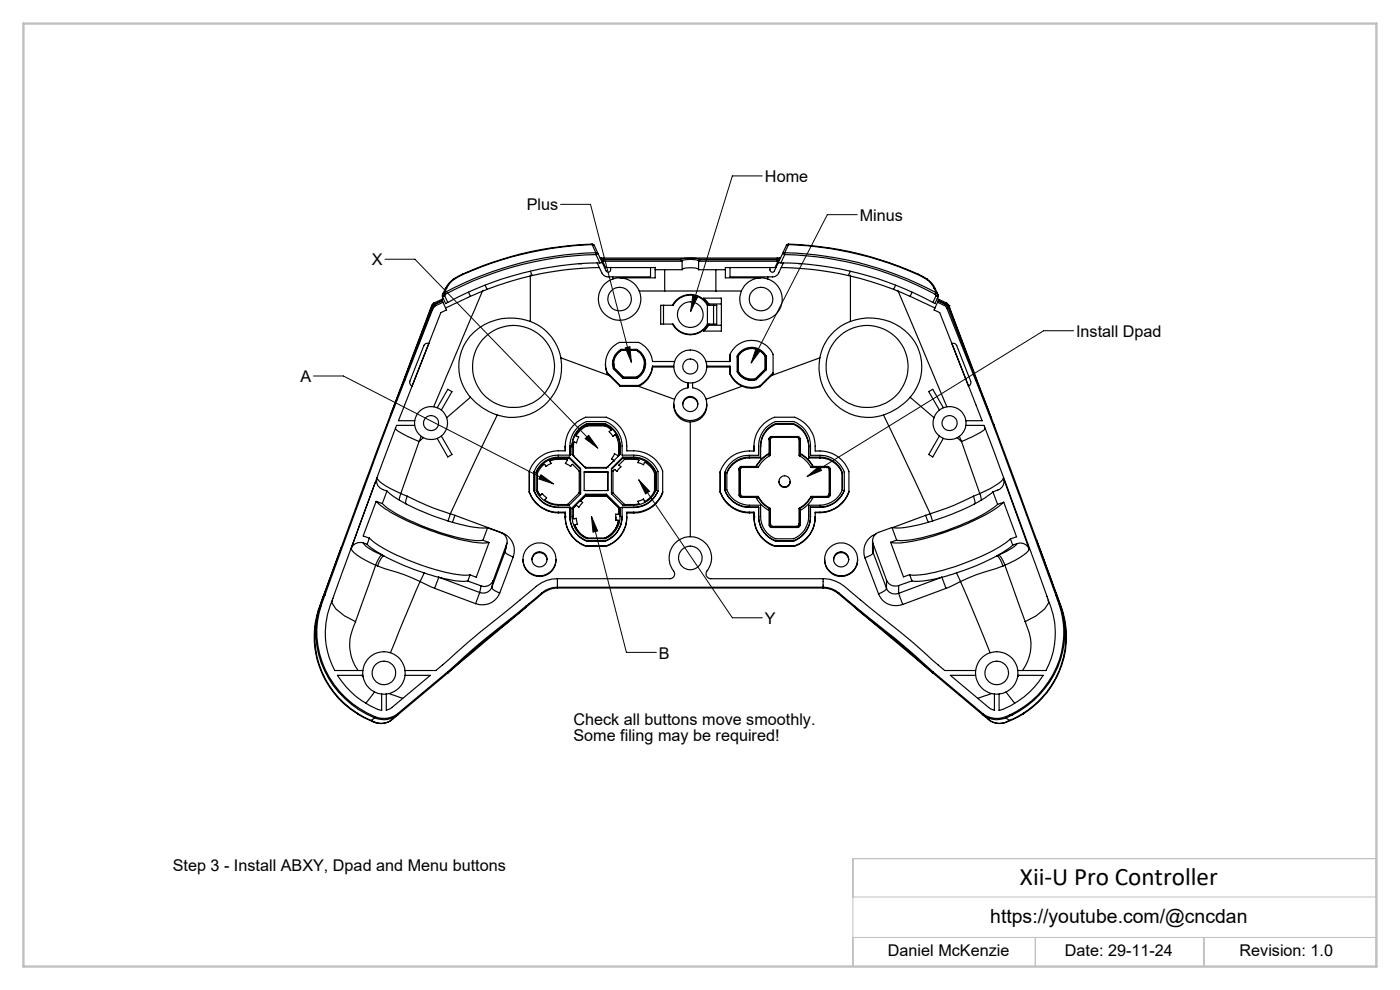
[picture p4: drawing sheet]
<svg xmlns="http://www.w3.org/2000/svg" width="297mm" height="210mm" viewBox="0 0 297 210" stroke-linecap="round" stroke-linejoin="round" font-family="sans-serif">
<g fill="none" stroke="#000" stroke-width=".25">
<path d="M96.2 59.2a5.5 5.5 0 0 0-1.7 2M96.2 59.2l.1 .1M96.3 59.3l-.9 .8-.6 1M98.1 58.1l-1.9 1.1M98.1 58.1l.1 .1M98.2 58.2l-1.9 1.1M112.5 58.3v9.9M112.5 57.5l.4 .9M112.9 58.4a73 73 0 0 0-9.6 3M123.4 55.9h-.6M125.6 51.8a72.6 72.6 0 0 0-27.5 6.3M125.6 51.8v.1"/>
<path d="M125.6 51.8l.5 .3M125.6 51.9a74 74 0 0 0-27.4 6.3M125.6 51.9l.8 1.7M125.6 51.9l.5 .2M126.1 52.1l.8 1.7M126.4 53.6v.4M126.4 53.6l.5 .2M126.4 53.6a70.9 70.9 0 0 0-32.1 8.5M126.4 54a70.6 70.6 0 0 0-31.9 8.4M126.4 54l.8 1.8M126.7 55.8l1 2.1a1.45 1.45 0 0 0 1.3 .8h9v-1.9M126.9 53.8l-.5 .2"/>
<path d="M126.9 53.8l.9 1.9M127.1 56.8a67.8 67.8 0 0 0-14.2 1.6M127.2 55.8a68.9 68.9 0 0 0-32.2 8.4M127.3 54.7h.2M127.5 54.7h.5M127.5 54.7l.2 .3M127.7 55h.3M127.7 55v.1M127.7 55.1h16.7M127.7 55.1l.1 .3M127.8 55.7l-.6 .1M127.8 55.7l.8 1.8a.5 .5 0 0 0 .6 .2 .5 .5 0 0 0 .3-.5v-.4"/>
<path d="M127.8 55.4h.2M127.8 55.4l.7 1.4M128 54.7v.3M128 55.4h16.7M128 55v.4M128 55h16.5M128 54.7h36.9M128.3 56.8h.2M128.5 56.8h10.5v2.1h-7.6M130 58.7v.5M139 57.2h5.7M141 57.2v4.5"/>
<path d="M144.4 55.1l.3 .3M144.5 55a8 8 0 0 1 3.9 0M144.5 55l-.1 .1M144.5 55l.2 .3M144.7 55.4h.1M144.7 57.2v-.1a4.2 4.2 0 0 1 3.5 .1M144.7 55.4v1.8M144.7 55.3a5.9 5.9 0 0 1 3.4 0M144.7 55.3v.1M148.1 55.3l.1 .1M148.2 55.4v1.8M148.2 57.2h5.7"/>
<path d="M148.2 55.4h16.7M148.4 55l-.3 .3M148.4 55l.1 .1M148.4 55h16.5M148.5 55.1h16.7M148.5 55.1l-.3 .3M151.9 57.2v4.5M162.9 58.7v.5M164.4 56.8h.2M164.4 56.8h-10.5v2.1h7.5M164.9 55.4h.1M164.9 55h.3"/>
<path d="M164.9 54.7v.3M164.9 54.7h.4M164.9 55v.4M165 55.4l-.6 1.4M165.1 55.7l.6 .1M165.1 55.7l-.8 1.8a.5 .5 0 0 1-.6 .2 .5 .5 0 0 1-.4-.5v-.4M165.2 55.1l-.2 .3M165.2 55v.1M165.3 54.7l-.1 .3M165.3 54.7h.3M165.7 55.8a69.2 69.2 0 0 1 32.2 8.4M165.7 56.8a67.8 67.8 0 0 1 14.3 1.6"/>
<path d="M166 53.8l.5 .2M166 53.8l-.9 1.9M166.2 55.8l-1 2.1a1.45 1.45 0 0 1-1.3 .8h-9v-1.9M166.5 53.6v.4M166.5 53.6l-.5 .2M166.5 53.6a70.9 70.9 0 0 1 32.1 8.5M166.5 54a70.6 70.6 0 0 1 31.9 8.4M166.5 54l-.8 1.8M166.8 52.1l-.8 1.7M167.3 51.9l-.8 1.7M167.3 51.9a74 74 0 0 1 27.4 6.3M167.3 51.9l-.5 .2"/>
<path d="M167.3 51.8a72.2 72.2 0 0 1 27.4 6.3M167.3 51.8v.1M167.3 51.8l-.5 .3M169.5 55.9h.6M180 58.4a75.8 75.8 0 0 1 9.6 3M180.4 58.4v9.8M180.4 57.5l-.4 .9M194.7 58.2l1.9 1.1M194.7 58.1l2 1.1M194.7 58.1v.1M196.6 59.3l.9 .8 .7 1M196.7 59.2a4.7 4.7 0 0 1 1.7 2"/>
<path d="M196.7 59.2l-.1 .1M90.1 73.1l.6-.3 .3 .1-3.6 9a.91 .91 0 0 1-.4-1.1zM91.5 64.8l-8.7 23.3M91.5 64.8h.2M91.7 64.8l-5.9 15.7M91.7 64.8l.1 .2M91.7 65.4l.1 .3M91.7 65.4l-5.9 15.1M91.8 65.7l-5.9 14.9M91.8 65v.1M91.8 65.1l-.1 .3M92 64.3l-.5 .5"/>
<path d="M92.1 64.3h.1M92.1 64.3l-.6 .5M92.2 64.3l.1 .2M92.2 64.3l-.5 .5M92.3 64.5l-.5 .6M92.3 64.5l-.5 .5M92.3 64.5h.1M92.4 64.5l.1 .3M92.4 64.5h-.1M92.5 64.8l-.7 .9M93.7 63.5l.1 .3M93.7 63.5l-1.6 .8"/>
<path d="M93.8 63.8l-1.5 .7M93.8 63.8h.1M93.8 63.8l.2 .3M93.8 63.8l-1.4 .7M93.9 63l.6 1.4 .5-.2M93.9 62.5v.5M93.9 62.5l.4 .3M94 64.1l-1.5 .7M94 64.1l.7 1.6-1.2 .6-9 22.9h3.5M94 62.2l.5 .2M94 62.2l-.1 .3M94.1 63.4l-.4 .1"/>
<path d="M94.3 62.1l.2 .3M94.3 62.1l-.3 .1M94.3 62.8l-.4 .2M94.3 62.8l.7 1.4M94.5 62.4l-.2 .4M94.5 61.2l-.5 1M94.8 61.1l-.5 1M94.8 61.1l-.3 .1M99.4 62l.4 .9M99.8 62.9l-5.3 2.4M102.4 61.6l-10.4 24.7M102.9 60.5l.4 .9"/>
<path d="M103.3 61.4l-3.5 1.5M112.5 68.2a11.3 11.3 0 0 0-14.6 6.3 9.7 9.7 0 0 0 1.9 9.8M112.5 68.2a10.4 10.4 0 0 1 6.5 7.7M119 75.9a10.6 10.6 0 0 1-13.5 12.1M119 75.9l10.3 3.8M128.4 77.2l.1 .8 .3 1.2M128.8 79l2.8 2.8M128.8 79.2l.5 .5M128.8 79v.2M129.3 79.7l2.3 2.2M130.2 77.1l.1 1.1M130.3 78l2 2"/>
<path d="M130.3 78.2l2 2M130.3 78v.2M131.8 74.1a3.5 3.5 0 0 0-1.7 4.1l2.1 2h2.9a3.5 3.5 0 0 0 0-6.1M131.8 74.3a3.4 3.4 0 0 0-1.8 3M131.8 74.3h3.3M131.8 74.1h3.3M131.8 74.1v.2M131.8 74.3a3.2 3.2 0 0 0-1.5 3.7M132.3 80h2.7M132.3 80v.2M135 74.3a3.2 3.2 0 0 1 0 5.7M135 80v.2"/>
<path d="M135.1 74.3a3.5 3.5 0 0 1 1.8 3M135.1 74.1v.2M135.6 61.7h21.7M136.7 77.1a3.3 3.3 0 0 1-1.7 3.1M138.4 77.7a5.1 5.1 0 0 1-2.9 4.1M138.4 77.8a5.1 5.1 0 0 1-2.9 4.1M138.4 77.7h4.5M138.4 77.7v.1M138.4 77.8h4.5M140.8 64.8v3.9M142.7 68.7a4.3 4.3 0 0 0 7.5 0M142.7 64.8a4.2 4.2 0 0 1 7.5 0"/>
<path d="M143.1 76.7h-4.7a5 5 0 0 0-2.9-4.1h-4.1a5 5 0 0 0-2.6 6.4M149.8 76.7h5.1a3.3 3.3 0 0 1 1.3-3.4 5 5 0 0 1 7.8 1.9v4.1l-.4 .4M149.9 77.7h5a3.5 3.5 0 0 0 1.5 3.6l1 .6M149.9 77.8h5M150.1 64.8a4.1 4.1 0 0 0-7.3 0h-2.6v3.9h2.6a4.1 4.1 0 0 0 7.3 0M150.1 64.8h1.9v3.9h-1.9M150.1 64.8v3.9M150.4 64.5l-1.1-1.3h3.7v7h-3.7l1.1-1.2M150.4 69h2.6M150.4 64.5h2.6M150.4 64.5l.1 .3M150.5 68.7l-.1 .3"/>
<path d="M151.4 64.8v3.9M154.9 79.2a5 5 0 0 0 6.4 2.6M156.4 75.7a3.5 3.5 0 0 1 6.1 0M156.6 78.8a3.2 3.2 0 0 0 3.7 1.5M157 74.7a3.5 3.5 0 0 1 5.5 .8v2.9l-2.1 2.1a3.5 3.5 0 0 1-4-1.6v-3.4zM157.2 74.9a3.3 3.3 0 0 1 5.1 .7v3l-2 1.9a3.2 3.2 0 0 1-3.7-1.5v-3.4zM162.3 78.3l-2 2M163.6 79.7l-2.3 2.3M164 79.1l-2.7 2.7M173.9 75.9a10.6 10.6 0 0 0 13.5 12.1M173.9 75.9l-10.3 3.8M180.4 68.2a11.2 11.2 0 0 1 14.9 7.3 9.7 9.7 0 0 1-2.2 8.8"/>
<path d="M180.4 68.2a10.2 10.2 0 0 0-6.5 7.7M189.6 61.4l3.5 1.5M190 60.5l-.4 .9M190.5 61.6l10.4 24.7M193.1 62.9l5.3 2.4M193.5 62l-.4 .9M198.2 61.1l.4 1M198.2 61.1l.2 .1M198.4 62.4l.2 .4M198.4 61.2l.5 1M198.6 62.8l.4 .2M198.6 62.8l-.7 1.4"/>
<path d="M198.6 62.1l-.2 .3M198.6 62.1l.3 .1M198.8 63.4l.4 .1M198.9 62.2l-.5 .2M198.9 62.2l.1 .3M198.9 64.1l-.7 1.6 1.2 .6 9 22.9h-3.5M198.9 64.1l1.4 .7M199 62.5l-.4 .3M199 63l-.7 1.4-.4-.2M199 62.5v.5M199 63.8l-.1 .3M199 63.8l1.6 .7"/>
<path d="M199.1 63.8l1.5 .7M199.1 63.8h-.1M199.2 63.5l-.1 .3M199.2 63.5l1.6 .8M200.3 64.8l.6 .6M200.6 64.5l-.3 .3M200.6 64.5h.1M200.6 64.5l.5 .6M200.6 64.5l.5 .5M200.7 64.3l-.1 .2M200.7 64.3l.5 .5M200.8 64.3h-.1"/>
<path d="M200.8 64.3l.5 .5M200.8 64.3l.6 .5M200.9 65.4l10.7 27.1 12.4 33.7M201.1 65.1l-.2 .3M201.1 65.1l6.2 15.8M201.1 65.1h.1M201.1 65v.1M201.2 64.8l-.1 .2M201.2 64.8l6.1 16.1M201.2 64.8h.1M201.3 64.8l9.1 24M201.3 64.8h.1"/>
<path d="M201.9 72.9a.78 .78 0 0 1 1.1 .4l2.9 7.5a.82 .82 0 0 1-.4 1.1zM82.1 90.1l-13.4 36.1M82.1 90.1h.1M82.2 90.1l-13.3 36.1M83.9 90.9h.1M83.9 91a17.7 17.7 0 0 0 5 2.7M85.8 80.5l-3.7 9.6M85.8 80.5l.1 .1M85.9 80.6l-3.7 9.5M88 90.2h-3.9l-13.3 36.3a17.4 17.4 0 0 0 .2 15.7h6M88.9 93.7l-3.9 11M89.4 92.6l-.5 1.1"/>
<path d="M89.8 92.8l-.9 .9M92.7 86.5l2.3-3.9 .9 .5-2.3 3.9M93.6 92.5l2.3 3.9-.9 .5-2.3-3.9M99.8 84.3l-5 4.3M99.8 84.3a13 13 0 0 0 5.7 3.7M105.5 88l-10 21M116.7 97.9v.1M118.4 97a5 5 0 0 0-4.7 3.1v3.9a5.1 5.1 0 0 0 4.7 3.2h2.4l2.4-2.4v-5.4l-2.4-2.4M118.4 97.2a5.1 5.1 0 0 0-4.7 3.2M118.4 97h2.4M118.4 97v.2M118.4 97.2h2.4"/>
<path d="M120.4 97.5v.1M120.8 97.2l2.4 2.4M120.8 97v.2M121.6 96.7h.1M121.7 96.7h.1M122.2 92.5h.1M122.3 92.5l.5 .2-.5 1.2-.6-.1-.1 2.9M122.3 92.5v.1M124.1 99.1v.1M124.1 99.1h.1M124.1 99.2h4.6M124.1 99.2h.1"/>
<path d="M124.5 89.8a5.1 5.1 0 0 0-3.1 4.8v1.8l2.8 2.9h4.5l2.9-2.9a6.3 6.3 0 0 0-1.3-5.1l-.9-.9-1-.6M124.5 90.1a5 5 0 0 0-3.1 4.7M124.5 89.8h3.9M124.5 89.8v.3M124.5 90.1h3.9M124.6 90.3a4.2 4.2 0 0 0-2.4 2.2h.1M124.6 90.3h.1M124.6 90.3h3.7l.9 .5a.43 .43 0 0 1 .4 .5M128.4 90.1a5.1 5.1 0 0 1 3.2 4.7M128.4 89.8v.3M128.7 99.2h.1M128.8 99.1l-.1 .1"/>
<path d="M128.8 99.1h.1M129.6 91.3l-.4 .3 .8 1 .5-.4a3.6 3.6 0 0 1 .7 2.5v1.9M129.6 91.3h.1M129.6 91.2v.1M130.2 97.8h.1M130.2 97.7h.1M130.2 97.8l-1.4 1.3M130.4 96.2l-.7 1.2 .5 .4M130.4 96.2l.7 .5M130.4 96.2v.1M131.1 96.7h.1M131.2 96.6l-.1 .1"/>
<path d="M131.3 98.6v.1M131.4 98.7l.3 .3-.8 1-.5-.4-.4 .3 .1 4.7M131.4 98.7v.1M131.6 81.9h3.9M131.6 81.8v.1M131.6 81.8h3.9M131.6 94.8h.1M132.1 97l-2.4 2.4v5.4l2.4 2.4a8.3 8.3 0 0 0 4.7-.6l1.4-1.1 1-1.5v-3.9a5 5 0 0 0-4.8-3.1M132.1 97h2.3M132.1 97.2l-2.4 2.4M132.1 97v.2M132.1 97.2h2.3"/>
<path d="M132.3 80.2h2.7M132.5 80.2h.1M134.4 80.2h.1M134.4 97.2a5.1 5.1 0 0 1 4.8 3.2M134.4 97v.2M135.5 81.9h.1M135.5 81.8v.1M135.5 81.9l7.6 2.8M135.5 97.7v-.2l-.7-.1h-2.3l-1.2 1.2 .1 .1M135.5 97.7l-.2 .4 1.2 .5 .2-.5a4 4 0 0 1 2.2 2.2M135.5 97.6v.1M142.9 85.7a3.5 3.5 0 0 0 3.5 3.8"/>
<path d="M144.9 85.8a1.59 1.59 0 0 1 1.5-1.5 1.59 1.59 0 0 1 1.6 1.5M145.9 81.2v1.1a3.5 3.5 0 0 0-2.4 5.3 3.5 3.5 0 0 0 5.9 0 3.5 3.5 0 0 0-2.5-5.3v-1.1M146.4 89.5v24.3M149.9 85.7a3.5 3.5 0 0 1-3.5 3.8M157.3 98.9l-.5 .5v5.8l.4 .3h3.2a7.2 7.2 0 0 0 2.8 2.8M157.3 99.2l-.4 .1-.1 .4M157.3 99.2h.1M157.3 98.9h3.1M157.3 98.9v.3M157.4 81.9a5 5 0 0 0 3.9 .1M157.4 81.9l-7.6 2.8M159 97a5.1 5.1 0 0 0-4.8 3.2v3.7a5.2 5.2 0 0 0 4.8 3.3h2.4a8.5 8.5 0 0 0 .5 4.7 4.9 4.9 0 0 0 2.7 2.4h3.7a5.1 5.1 0 0 0 3.3-4.8v-2.3a8 8 0 0 0 4.7-.6 4.9 4.9 0 0 0 2.4-2.7v-3.7a5.1 5.1 0 0 0-4.7-3.2"/>
<path d="M159 97.1a5.1 5.1 0 0 0-4.8 3.3M159 97h2.4M159 97v.1M160.3 80.3v.2M160.4 98.9v.2M160.4 99.1h.5M161.3 81.8v.2M163.2 96.2a7.2 7.2 0 0 0-2.8 2.7M163.2 96.3a6.6 6.6 0 0 0-2.8 2.8M163.7 92.6l-.4 .1-.1 .4v3.6M163.7 92.8l-.4 .1-.1 .4M163.7 92.6h5.5"/>
<path d="M163.7 92.6v.2M163.7 92.8h.2M164.6 89.8a5.1 5.1 0 0 0-3.2 4.8v2.5h-2.4M164.6 90a5.2 5.2 0 0 0-3.2 4.7M164.6 89.8h3.7M164.6 89.8v.2M164.6 90h3.7M168.3 89.8a5.1 5.1 0 0 1 3.3 4.8v2.5h2.4M168.3 90a5.2 5.2 0 0 1 3.3 4.7M168.3 89.8v.2M169 92.8l.5 .4v3.4a6.6 6.6 0 0 1 2.5 2.6h3.6M169.2 92.8l-5.6 .1-.2 .3v3.4a6.6 6.6 0 0 0-2.6 2.6h-3.4l-.3 .1-.1 .4v5.1"/>
<path d="M169.2 92.6l.3 .1 .2 .3v3.8M169.2 92.8l.4 .1 .1 .4M169.2 92.6v.2M169.7 96.2a7.2 7.2 0 0 1 2.8 2.7M169.7 96.3a6.6 6.6 0 0 1 2.8 2.8M171.6 97h2.4M172 99.1h.5M172.5 98.9h3.1M172.5 98.9v.2M174 97.1a5.1 5.1 0 0 1 4.7 3.3M174 97v.1M175.4 99.2h.3l.2 .3v5.3"/>
<path d="M175.6 98.9l.5 .5-.1 5.9-.3 .2h-3.2a7.2 7.2 0 0 1-2.8 2.8M175.6 99.2l.4 .1 .1 .4M175.6 98.9v.3M187.4 88l9.9 21M193.1 84.3a12.9 12.9 0 0 1-5.7 3.7M193.1 84.3l5.1 4.3M199.3 92.5l-2.3 3.9 .9 .5 2.2-3.9M200.1 86.5l-2.2-3.9-.9 .5 2.3 3.9M203.1 92.8l.9 .9M203.5 92.6l.5 1.1M204 93.7l3.9 11M204.9 90.2h3.8l13.4 36.3a17.5 17.5 0 0 1-.2 15.7h-6"/>
<path d="M207.3 80.9l3.6 9.2M209 91a17.7 17.7 0 0 1-5 2.7M209 90.9h.1M210.9 90.1l13.3 36.1M210.9 90.1v.1M72.4 116l-3.9 10.6M74.5 116.3a2.22 2.22 0 0 0 1.2 1.4l4 2.2M77.1 115.2l.9 1 3 1.5M77.1 115.2a2.03 2.03 0 0 0-2.6 1.1M77.1 115.2l.8 .3M77.9 115.5l.9 .8 2.6 1.6M78.4 114.2a30.8 30.8 0 0 0 9.9 5.3 31.2 31.2 0 0 0 11.1 2.5l.3-.1"/>
<path d="M78.4 114.2l-.5 1.3M79.6 102.3l-5.1 14M79.7 119.9l-4.3 12M79.7 119.9l.4 .1M79.8 106.4a31.1 31.1 0 0 0 10.7 5.8 36.9 36.9 0 0 0 12.5 3l.8-.1M79.8 106.4l-2.8 7.3 1.4 .5M79.8 106.4l1.3 .4M81 117.7a4.7 4.7 0 0 0-1.3 2.2M81 117.7l.4 .2M81.1 106.8a26.3 26.3 0 0 0 8.3 4.7 34.7 34.7 0 0 0 12.7 3.1h.3M81.4 117.9l4.4 2.1 4.2 1.5M81.4 117.9a4.1 4.1 0 0 0-1.3 2.1"/>
<path d="M82.1 104.2a2.36 2.36 0 0 1-2.2-2.5l.1-.4a2.07 2.07 0 0 0 1.1 1.3l3.9 2.1M82.1 104.2a33.3 33.3 0 0 0 11.3 5.8l1.7 .5M82.1 104.2l-1 2.6M85 104.7l-.3 1.4M85 104.7l1.4 .6M86.4 105.3l5.4 2.4 3.7 1.3M86.4 105.3l-.3 1v.5M95.1 110.5l.9 .3M95.5 109l1 .3M95.5 109l-.4 1.5M96 110.8l.8 .2a19.5 19.5 0 0 0 6.6 1M96.5 109.3l-.5 1.5"/>
<path d="M96.5 109.3l10 3.7M102.4 114.6l1.4 .5M103.4 112l2.9 1a1.96 1.96 0 0 1 1.2 2.5M103.4 112l-1 2.6M103.8 115.1l-2.8 7.3-1.3-.5M106.5 113a4 4 0 0 1 2.4 5.1M106.5 113v.1M107.1 117l-2.8 7.6M107.1 117a2.75 2.75 0 0 0 1.8 1.1M107.5 115.5l-2.9 7.6M107.5 115.5l-.4 1.5M107.6 115.2l-.5 1.8"/>
<path d="M108.9 118.1l-2.9 7.7M110.9 118.7a3.5 3.5 0 0 0 3.5 3.6 3.5 3.5 0 0 0 3.5-3.6M112.3 104.3a6.5 6.5 0 0 0 6.1 4.3M112.9 118.7a1.59 1.59 0 0 1 1.5-1.5 1.59 1.59 0 0 1 1.6 1.5M113.3 104.1a5.5 5.5 0 0 0 5.1 3.5M114 104.1v-3.7l1-1.5 .5-.4 .3 .4 1.1-.6-.2-.5 .5-.2 1-.2h2.1l.1 .2-.5 .7 1.2 .6 .4-.4 1.4 1.4-.1 4.7M114 104.1l.5 .9M114.5 105h.2M114.7 105v.1M115 104.7l1 .9-.4 .5a5.1 5.1 0 0 0 2.8 .9M115 104.7l-.3 .3M115 104.7h.1"/>
<path d="M115.6 106v.2M118.4 108.8a6.6 6.6 0 0 1-6.1-4.4v-4.4a6.9 6.9 0 0 1 7.6-4.4 6.7 6.7 0 0 1 4.3-7.1h4.4a6.6 6.6 0 0 1 4.4 7.1 6.9 6.9 0 0 1 7.6 4.4v4.5a6.4 6.4 0 0 1-6.2 4.3M118.4 108.6h1.5a6.8 6.8 0 0 0 4.3 7.3M118.4 107.7a5.4 5.4 0 0 1-5.1-3.5v-4.2a5.4 5.4 0 0 1 5.1-3.5h2.5a7.1 7.1 0 0 1 .8-4.8l1.2-1.4 1.5-.9h4a5.5 5.5 0 0 1 3.6 5.2v1.9a10.8 10.8 0 0 1 4.2 .3 5.6 5.6 0 0 1 3.4 3.2v4.2a5.5 5.5 0 0 1-5.2 3.5M118.4 107.6h2.5a7.2 7.2 0 0 0 .8 4.9l1.2 1.4 1.5 .9M118.4 107h2M118.4 108.8h1.5M118.4 107v.1M118.4 107.6v.1M118.4 108.6v.2M118.4 107.7h2.5M119.9 109.6a6.6 6.6 0 0 0 4.3 6.2"/>
<path d="M119.9 109.6h.1M120.4 107v.1M120.4 107h.1M120.9 109.5a5.4 5.4 0 0 0 3.5 5.2M121.6 110h.2M121.6 109.7v.3M121.6 110h.1M121.8 110v.1M122 111.4a4.5 4.5 0 0 0 2.6 2.8M122.2 110l.3 1.2-.5 .2a4.6 4.6 0 0 0 2.6 2.7M122.2 110h.1M122.2 110h-.4"/>
<path d="M122.8 104.6l-2.4 2.4M122.8 104.6h.1M123.2 106.2v.1M123.3 106.3l.3 .3-.8 1-.6-.4-.6 .6v2M123.3 106.3l.8-1h4.7l2.4 2.4-.1 1.4M123.3 106.3v.1M123.9 100.1h5v4h-5zM123.9 100.2h5M124.2 104.8l-2.8 2.9a6.3 6.3 0 0 0 1.2 5.1 4.4 4.4 0 0 0 1.9 1.5h3.9a5.1 5.1 0 0 0 3.2-4.8v-1.8l-2.9-2.9M124.2 115.9h4.4M124.2 104.8h4.5M124.2 105l-2.8 2.9"/>
<path d="M124.2 104.8v.2M124.2 115.8v.1M124.2 105h4.5M124.2 115.8h4.4M124.4 114.7h4M124.4 114.8h4M124.4 114.7v.1M124.6 114.1h.1M124.6 114.2h.1M124.6 114.1v.1M124.6 114.1h3.7M128.3 114.1h.1"/>
<path d="M128.3 114.1v.1M128.4 114.7v.1M128.6 115.8v.1M128.7 105l2.9 2.9M128.7 104.8v.2M130 104.5l2.5 2.5M130.6 110.3l.6 .1a4.6 4.6 0 0 1-2.9 3.7M130.6 109.7v.6M131.1 109.1h-.5v1.2M131.1 109.1h.1M131.2 110.5a5.1 5.1 0 0 1-2.9 3.7M131.2 110.5h.1"/>
<path d="M131.2 110.4v.1M132 109.5a5.5 5.5 0 0 1-3.6 5.2M132 107.7h2.4M132.5 107h.1M132.5 107h1.9M132.5 107v.1M133 109.6a6.5 6.5 0 0 1-4.4 6.2M133 108.8h1.4M134.4 108.6h-1.4a6.7 6.7 0 0 1-4.4 7.3M134.4 107.6h-2.4a7.4 7.4 0 0 1-.8 4.9l-1.2 1.4-1.6 .9M134.4 107v.1M134.4 107.6v.1"/>
<path d="M134.4 108.6v.2M135.4 106.9l-1 .1M135.4 106.9v.1M135.5 106.8v.1M136.5 105.9l-1.2 .4 .1 .6M136.5 105.9l.2 .4M136.5 105.9h.1M136.7 106.3l.1 .1M136.7 106.3v.1M136.8 106.4h.1M138.9 100.3v.1M138.9 104.1a4.5 4.5 0 0 1-2.1 2.3"/>
<path d="M138.9 100.4v3.8M139.6 104.1a5.6 5.6 0 0 1-5.2 3.5M140.6 104.3a6.4 6.4 0 0 1-6.2 4.3M152.8 104.2a6.6 6.6 0 0 0 6.2 4.4M153.8 104a5.5 5.5 0 0 0 5.2 3.6M157 104.8l.1 .4 .4 .1M157 104.8l.1 .4 .4 .2M157 104.8h.1M157.4 105.3l.3 .1M157.5 105.4h.1M157.5 105.3h3.3M157.5 105.3v.1"/>
<path d="M157.7 105.4h.1M157.7 105.4h3a7.5 7.5 0 0 0 2.7 2.5M159 108.6h.9a6.6 6.6 0 0 0 4.4 7.3M159 107.6h1.9a7.5 7.5 0 0 0 .8 4.9l1.2 1.4 1.6 .9M159 107.6a5.5 5.5 0 0 1-5.2-3.5v-4a5.4 5.4 0 0 1 5.2-3.5h1.9a7.4 7.4 0 0 1 .8-4.9 5.7 5.7 0 0 1 2.8-2.3h3.9a5.5 5.5 0 0 1 3.5 5.2v2a9 9 0 0 1 4.4 .5l1 .6 .9 .9 .9 1.5v4a5.5 5.5 0 0 1-5.1 3.5M159 108.8h.9M159 107.6h1.9M159 107.6h.1M159 108.6v.2M159.9 109.6a6.5 6.5 0 0 0 4.4 6.2M159.9 109.6h.1M160.4 105.6h.5"/>
<path d="M160.8 105.3a6.6 6.6 0 0 0 2.6 2.5v3.4M160.8 105.3l-3.3 .1M160.9 109.5a5.5 5.5 0 0 0 3.6 5.2M163.4 111.2l.1 .3 .4 .1M163.4 111.2v.3l.5 .2M163.4 111.2h.1M163.8 111.7h5.3M163.9 111.7h.1M163.9 111.6h5.1M163.9 111.6v.1M163.9 111.7l.2 .1M164.1 111.8h.1"/>
<path d="M164.1 111.8h4.7M164.3 115.9h4.3M164.3 115.8h4.3M164.3 115.8v.1M164.5 114.7h3.9M164.5 114.8h3.9M164.5 114.7v.1M165.3 102.1a1.16 1.16 0 0 1 1.1-1.2 1.16 1.16 0 0 1 1.2 1.2M165.3 102.1a1.17 1.17 0 0 0 1.1 1.3 1.17 1.17 0 0 0 1.2-1.3M165.3 102.1a1.16 1.16 0 0 0 1.1 1.2 1.16 1.16 0 0 0 1.2-1.2M168.4 114.7v.1M168.6 115.8v.1"/>
<path d="M168.8 111.8h.1M169 111.7h.1M169 111.6v.1M169 111.7l-.2 .1M169.5 111.2l-.1 .2-.4 .2M169.5 111.2h.1M169.5 111.2l-.1 .3-.4 .2M169.7 107.8v3.7l-.1 .3-.4 .1h-5.5l-.4-.1-.1-.4v-3.6M171.9 109.5a5.5 5.5 0 0 1-3.5 5.2M171.9 107.6h2.1M171.9 105.6h.5M172 105.3a6.6 6.6 0 0 1-2.5 2.5v3.4"/>
<path d="M172 105.3h3.4M172 105.3l3.4 .1M172.9 109.6a6.5 6.5 0 0 1-4.3 6.2M172.9 108.8h1.1M174 108.8a6.5 6.5 0 0 0 6.1-4.4v-4.4a6.6 6.6 0 0 0-7.2-4.3 6.7 6.7 0 0 0-4.3-7.2h-4.3a6.6 6.6 0 0 0-4.4 7.2 6.7 6.7 0 0 0-7.1 4.3v4.4a6.5 6.5 0 0 0 6.2 4.4M174 108.6h-1.1a6.7 6.7 0 0 1-4.3 7.3M174 107.6h-2.1a7.5 7.5 0 0 1-.8 4.9l-1.2 1.4-1.5 .9M174 107.6h.1M174 108.6v.2M174.9 118.7a3.5 3.5 0 0 0 3.5 3.6 3.5 3.5 0 0 0 3.5-3.6M175.4 105.4h.1M175.4 105.3v.1"/>
<path d="M175.4 105.3l-3.2 .1a6.8 6.8 0 0 1-2.7 2.5M175.9 104.8l-.1 .3-.4 .2M175.9 104.8h.1M175.9 104.8l-.1 .3-.4 .3M176.8 118.7a1.61 1.61 0 0 1 1.7-1.5 1.61 1.61 0 0 1 1.6 1.5M179.1 104a5.6 5.6 0 0 1-5.1 3.6M180.1 104.2a6.6 6.6 0 0 1-6.1 4.4M183.5 118.3l2.9 7.7M185.1 114.8l.1 2.5M185.2 117.3l2.9 7.5M185.2 117.3a2.87 2.87 0 0 1-1.7 1M185.2 115.4l2.9 7.6"/>
<path d="M185.2 115.4v1.9M185.8 113.3a4 4 0 0 0-2.3 5M188.9 115l2.8 7.4 1.3-.5M189.2 111.9l-2.8 1a1.87 1.87 0 0 0-1.2 2.5M189.2 111.9l1 2.7M190.2 114.6l-1.3 .4M196.4 109.3l.5 1.5M196.4 109.3l-7.1 2.6M196.9 110.8l-3 .7a11.7 11.7 0 0 1-4.7 .4M197.3 109l.5 1.5M197.3 109l-.9 .3M197.8 110.5l-.9 .3"/>
<path d="M206.5 105.3a56.5 56.5 0 0 1-9.2 3.7M206.5 105.3l.3 1.5M207.9 104.7l.3 1.4M207.9 104.7l-1.4 .6M210.6 104.3a38.3 38.3 0 0 1-12.8 6.2M210.6 104.3l1 2.7M211.5 117.9l-4.4 2.1-4.2 1.5M211.5 117.9l.7 .9 .6 1.2M211.6 107a40.4 40.4 0 0 1-14.4 6.6l-.7 .2a16.8 16.8 0 0 1-6.3 .8M211.9 117.7a4.7 4.7 0 0 1 1.3 2.2M211.9 117.7l-.4 .2M212.9 101.5a8.4 8.4 0 0 1-3.9 2.7l-1.1 .5"/>
<path d="M212.9 101.5l5.4 15M212.9 101.5a1.89 1.89 0 0 1-1.2 2.5l-1.1 .3M212.9 106.5a39.3 39.3 0 0 1-12.8 6.6 27.7 27.7 0 0 1-10.9 2l-.3-.1M212.9 106.5l2.8 7.4-1.4 .4M212.9 106.5l-1.3 .5M213.2 119.9l4.3 12M213.2 119.9l-.4 .1M214.3 114.3a40.1 40.1 0 0 1-13.5 6.4l-1.6 .5a16.7 16.7 0 0 1-6.2 .7M214.3 114.3l.5 1.3M214.8 115.6l-3.3 2.3M215.8 115.3l-.9 .9-3 1.5M215.8 115.3a1.96 1.96 0 0 1 2.5 1.2"/>
<path d="M215.8 115.3l-1 .3M218.3 116.5a8.9 8.9 0 0 1-3.9 2.8l-1.2 .6M219.9 114.5l4.5 12.1M67.9 128.5a19.2 19.2 0 0 0 7.8 22.8M67.9 128.5a19.5 19.5 0 0 0 11.6 23.8M67.9 128.5h.2M68.1 128.5a19.2 19.2 0 0 0 11.5 23.5M68.7 126.2a19.3 19.3 0 0 0 7.1 25.2M68.7 126.2l-.8 2.3M68.7 126.2h.2M68.9 126.2l-.8 2.3M70.5 127.3l-.1 .6 .9 1.3 1.8 1.4 2.3 1.3"/>
<path d="M75.4 131.9a9.8 9.8 0 0 0 .6 10.3M80.1 120l2.8 1a32.6 32.6 0 0 1 6.2 2.4M89.1 123.4l-6.3 15.1M89.1 123.4l3.1 1.4M90 121.5l3.1 .9M90 121.5l-.9 1.9M92.2 124.8l8.7 3.2M93.1 122.4a16.1 16.1 0 0 0 6.1 .9M93.1 122.4l-.9 2.4M93.1 122.4l8.7 3.3M99.2 123.3l2.9 1M99.7 121.9l-.5 1.4"/>
<path d="M101.8 125.7l-.9 2.3M102.1 124.3l-.3 1.4M104.3 124.6a1.95 1.95 0 0 1-2.5 1.1M104.3 124.6a2.76 2.76 0 0 0 1.7 1.2M104.6 123.1a2 2 0 0 1-2.5 1.2M104.6 123.1l-.3 1.5M106 125.8a3.9 3.9 0 0 1-5.1 2.2M111.5 128.6a250.8 250.8 0 0 0-16.5 13.9M111.5 128.6l.1 .2M111.6 128.8a254.3 254.3 0 0 0-16.6 13.9M111.6 128.8l-16.6 13.9M112.2 128l-.7 .6"/>
<path d="M112.2 128l.1 .2M112.3 128.2l-.7 .6M115 125.8a5.1 5.1 0 0 1 3.3-1.2h56.3a5.3 5.3 0 0 1 3.3 1.2M115 125.8l-2.8 2.2M115 125.8v.1M115 125.9l-2.7 2.3M118.3 122.8a8.6 8.6 0 0 0-6.3 3l-1.7 1.4a326.4 326.4 0 0 0-17.8 15h-6.6M118.3 124.7l-1.7 .4-1.6 .8M118.3 122.8h23.8a1.01 1.01 0 0 0 .9-.6 1.01 1.01 0 0 0-.1-1.1 4.5 4.5 0 0 1 .6-6.1 4.5 4.5 0 0 1 6.2 .2 4.5 4.5 0 0 1 .1 6.2v.2a1.03 1.03 0 0 0 1 1.2h23.8M118.3 122.8v1.9M118.3 124.7h56.3M174.6 122.8a8.4 8.4 0 0 1 6.2 3l1.7 1.4a326.2 326.2 0 0 1 17.9 15h6.6"/>
<path d="M174.6 124.7l1.8 .4 1.4 .8M174.6 122.8v1.9M177.8 125.9l3.5 2.9M177.9 125.8l3.5 2.8M177.9 125.8l-.1 .1M181.3 128.8a282 282 0 0 1 16.6 13.9M181.3 128.8l16.6 13.9M181.4 128.6a239.8 239.8 0 0 1 16.5 13.9M181.4 128.6l-.1 .2M186.4 126a3.9 3.9 0 0 0 5.1 2.2M188.1 124.8a1.91 1.91 0 0 0 2.5 1.1M188.1 123a2.02 2.02 0 0 0 2.5 1.2"/>
<path d="M188.1 124.8a2.43 2.43 0 0 1-1.7 1.2M188.1 123v1.8M190.6 125.9l.9 2.3M190.6 124.2v1.7M193 121.9l.5 1.3M193.5 123.2l-2.9 1M199.8 122.4l-1.5 .4a13.8 13.8 0 0 1-4.8 .4M199.8 122.4l.9 2.4M199.8 122.4l-9.2 3.5M200.7 124.8l-9.2 3.4M202.9 121.5l-3.1 .9M202.9 121.5l.9 1.9"/>
<path d="M203.8 123.4l6.2 15.1M203.8 123.4l-3.1 1.4M212.8 120l-2.8 1a32.6 32.6 0 0 0-6.2 2.4M217.5 131.9a12.2 12.2 0 0 1 1.2 5.5 9.5 9.5 0 0 1-1.8 4.8M222.4 127.3l.1 .6-.9 1.3-1.8 1.4-2.3 1.3M224 126.2l.7 2.1M224 126.2h.2M224.2 126.2a19.4 19.4 0 0 1-7.2 25.3M224.2 126.2l.7 2.1M224.7 128.3a19.2 19.2 0 0 1-10.6 23.4M224.7 128.3h.2M224.9 128.3a19.3 19.3 0 0 1-10.2 23.4"/>
<path d="M224.9 128.3a19.2 19.2 0 0 1-7.8 23M75.7 151.3a10.3 10.3 0 0 0 4 2M75.7 151.3l3 1.5M76.7 143.3l.3 .3M77 143.3h-5.4a17.4 17.4 0 0 0 9.4 7.4v-3.5M79.4 146.8l-1.8 2.4M79.5 152.3l-.8 .5M79.6 152l-.1 .3M82.5 147.1l2.9 1M83 152.8a3.7 3.7 0 0 1-4.3 0M83 152.8a3.8 3.8 0 0 1-4.3 0M84.4 151.4a4.7 4.7 0 0 1-4.8 .6"/>
<path d="M84.4 151.4l.1 .2M84.5 151.6a4.9 4.9 0 0 1-5 .7M84.5 151.6l-1.5 1.2M85.9 143.3h5.4l-8.2 6.8-1.1 .6v-3.5M95 142.5v.2M95 142.5l-10.6 8.9M95 142.7l-10.5 8.9M197.9 142.7l10.5 8.9M197.9 142.5l10.6 8.9M197.9 142.5v.2M207 143.3h-5.4l8.1 6.8 1.3 .6v-3.5M208.4 151.6a4.9 4.9 0 0 0 5 .7"/>
<path d="M208.4 151.6a5.2 5.2 0 0 0 4 1.8l1.7-.6M208.5 151.4a5 5 0 0 0 5.6 .3M208.5 151.4l-.1 .2M209.9 152.8a3.9 3.9 0 0 0 3.6 .4M210.4 147.1l-3 1M213.4 152.3l.7 .5M213.4 146.8l1.9 2.4M214.1 151.7h.6M214.1 152.8l-.6 .4M214.7 151.7l-1.3 .6M215.9 143.3h5.4a17.4 17.4 0 0 1-9.4 7.4v-3.5M216.2 143.3l-.3 .3"/>
<path d="M217 151.5l-3.2 1.6M217.1 151.3l-3 1.5M217.1 151.3l-.1 .2"/>
<circle cx="108.9" cy="77.7" r="8.7"/>
<circle cx="131.4" cy="63.4" r="2.49"/>
<circle cx="131.4" cy="63.4" r="4.5"/>
<circle cx="146.4" cy="77.7" r="3.5"/>
<circle cx="146.4" cy="77.8" r="1.6"/>
<circle cx="146.4" cy="66.7" r="2.72"/>
<circle cx="161.4" cy="63.4" r="4.5"/>
<circle cx="161.4" cy="63.5" r="2.5"/>
<circle cx="183.9" cy="77.7" r="8.7"/>
<circle cx="91.4" cy="89.7" r="3.5"/>
<circle cx="91.4" cy="89.8" r="1.6"/>
<circle cx="146.4" cy="85.7" r="1.61"/>
<circle cx="201.4" cy="89.7" r="3.5"/>
<circle cx="201.5" cy="89.7" r="1.59"/>
<circle cx="114.4" cy="118.6" r="1.61"/>
<circle cx="114.4" cy="118.7" r="3.5"/>
<circle cx="146.5" cy="118.3" r="2.5"/>
<circle cx="178.4" cy="118.7" r="3.5"/>
<circle cx="178.4" cy="118.6" r="1.6"/>
<circle cx="81.4" cy="142.8" r="2.5"/>
<circle cx="81.5" cy="142.7" r="4.5"/>
<circle cx="211.4" cy="142.8" r="2.5"/>
<circle cx="211.5" cy="142.7" r="4.5"/>
</g>
<g fill="none" stroke="#010000" stroke-width=".21">
<path d="M161.7 37.3h-6.3l-8.9 28.8M81.7 55h6.3l38.8 40.1M118.9 43.3h6.4l8.6 33.6M181.9 45.5h-6.4l-16.2 31.5M66.5 79.8h6.3l44.6 22.8M132.6 73.8l1-.3 .3 3.4zM147 62.8l1 .3-1.5 3zM160.4 73.9l.9 .4-2 2.7zM227.8 70.2h-6.4l-50.2 30.9M124.1 93.1l.8-.8 1.9 2.8zM114.8 100.7l2.6 1.9-3.1-1zM125.5 109.6l1.3 3-1 .3z"/>
<path d="M125.5 109.6l7.4 28.8h6.3M135.5 101.8l19.9 29.2h6.3M135.5 101.8l2.3 2.4-.9 .6zM171.2 101.1l2.5-2.2 .6 .9z"/>
</g>
<path d="M180.9 182.1h111.1v22.9h-111.1zM180.9 198.9h111.1M180.9 190.3h111.1M219.6 198.9v6.1M255.4 198.9v6.1" fill="none" stroke="#c0c0c0" stroke-width=".21"/>
<path d="M5 5h287v200h-287z" fill="none" stroke="#c0c0c0" stroke-width=".5"/>
<path d="M171.2 101.1l2.5-2.2 .6 .9zM114.8 100.7l2.6 1.9-3.1-1zM125.5 109.6l1.3 3-1 .3zM124.1 93.1l.8-.8 1.9 2.8zM135.5 101.8l2.3 2.4-.9 .6zM160.4 73.9l.9 .4-2 2.7zM132.6 73.8l1-.3 .3 3.4zM147 62.8l1 .3-1.5 3z" fill="#010000"/>
<text font-size="5.3" fill="#010000" x="216.4" y="187.7">Xii-U Pro Controller</text>
<text font-size="4.1" fill="#010000" x="210.1" y="195.8">https://youtube.com/@cncdan</text>
<g font-size="3.4" fill="#010000">
<text x="162.3" y="38.6">Home</text>
<text x="111.8" y="44.7">Plus</text>
<text x="182.4" y="46.9">Minus</text>
<text x="78.9" y="56.3">X</text>
<text x="228.3" y="71.5">Install Dpad</text>
<text x="63.7" y="81.1">A</text>
<text x="162.3" y="132.3">Y</text>
<text x="139.8" y="139.7">B</text>
<text x="121.7" y="153.7">Check all buttons move smoothly.</text>
<text x="121.7" y="157.2">Some filing may be required!</text>
<text x="36.7" y="184.8">Step 3 - Install ABXY, Dpad and Menu buttons</text>
<text x="188.4" y="202.9">Daniel McKenzie</text>
<text x="225.9" y="202.9">Date: 29-11-24</text>
<text x="263" y="202.9">Revision: 1.0</text>
</g>
</svg>
